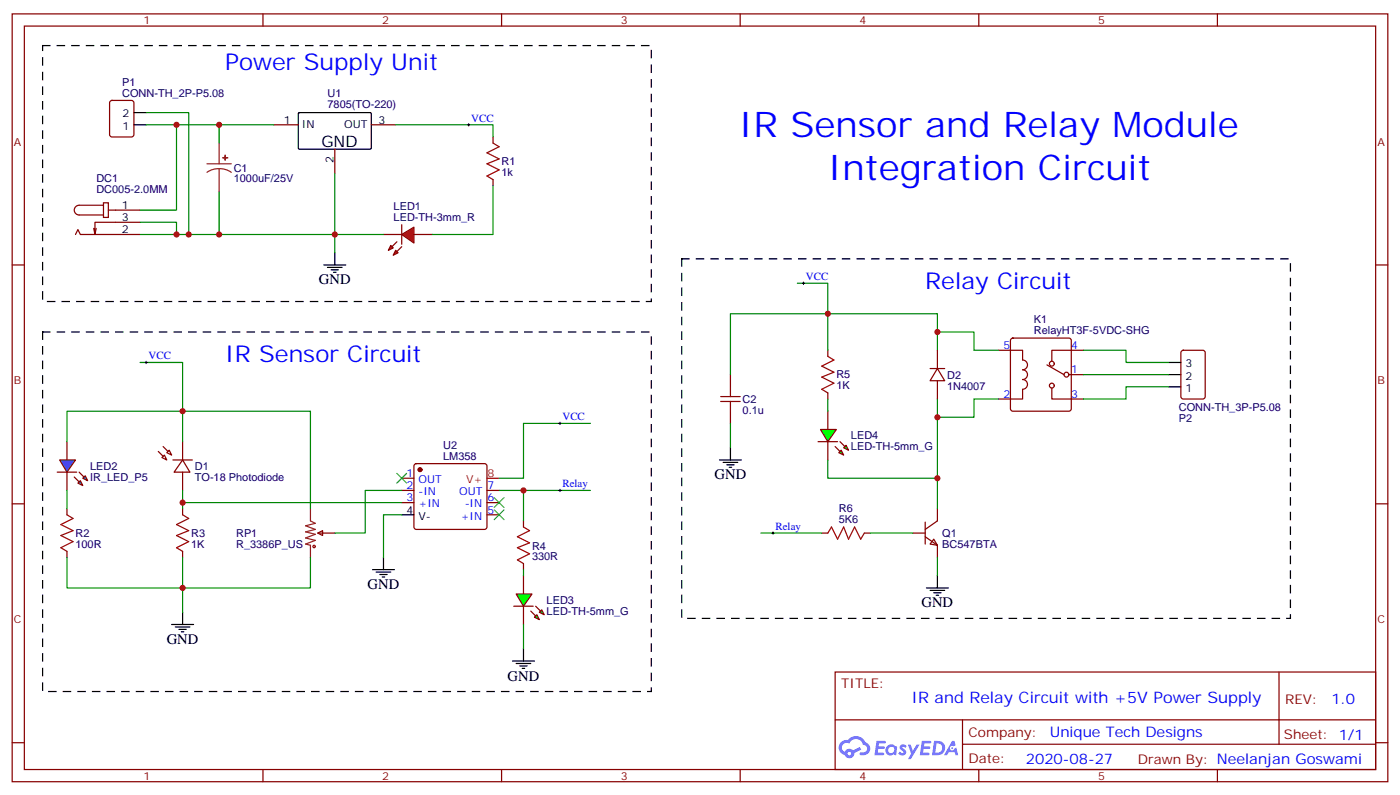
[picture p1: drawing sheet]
<svg xmlns="http://www.w3.org/2000/svg" width="406mm" height="230mm" viewBox="0 0 406 230" stroke-linecap="round" stroke-linejoin="round" font-family="sans-serif">
<g fill="none" stroke="#870000" stroke-width=".35">
<path d="M3.5 4h398.7v222.3h-398.7zM7.1 7.5h391.5v215.2h-391.5zM76.2 4v3.5M145.3 4v3.5M214.5 4v3.5M283.6 4v3.5M352.8 4v3.5M3.5 76.7h3.6M398.6 76.7h3.6M3.5 145.8h3.6M398.6 145.8h3.6M242 194.5h156.6v28.2h-156.6z"/>
<path d="M370.6 194.5v20.9M3.5 215h3.6M242 208.4h156.5M278.9 215.4h119.6M278.9 208.4v14.1M398.6 215h3.6M76.2 222.7v3.6M145.3 222.7v3.6M214.5 222.7v3.6M283.6 222.7v3.6M352.8 222.7v3.6"/>
</g>
<g fill="#5487ff">
<path d="M261 215.7a1.22 1.22 0 0 1 1.7 .3l-.4 .5a.47 .47 0 0 0-.3-.4 .47 .47 0 0 0-.5 .2l.1 .3a1.14 1.14 0 0 1 .8 1.7 1.14 1.14 0 0 1-1.9 0l-.2-.2 .5-.5 .7 .4a.29 .29 0 0 0 .3-.3 .29 .29 0 0 0-.2-.3 1.04 1.04 0 0 1-.6-1.7z"/>
<path d="M254 214.5h2.4l.3 .1-.2 .5-1.8 .1-.1 .8h1.5l.3 .4-.3 .4h-1.6l-.2 1.1h1.7l.2 .3-.2 .4h-2.6z"/>
<path d="M267.1 214.5h2.4l.3 .1-.1 .5-1.8 .1-.2 .8h1.6l.3 .4-.4 .4h-1.6l-.1 1.1h1.7l.2 .3-.2 .3-2.6 .1z"/>
<path d="M275.9 214.5h.7l.3 1.2-.6 .3a.69 .69 0 0 0-1 .3 .69 .69 0 0 0 .4 1 .69 .69 0 0 0 .9-.7l.5-.2 .6 2.2h-.8l-.2-.9h-1.8l-.5 .9h-.8z"/>
<path d="M263.1 215.5h.8l.6 1.9 1.1-1.9h.9l-2.6 4.2h-.8l.9-1.5z"/>
<path d="M270.7 214.5l-.6 4.1h1.3a2.11 2.11 0 0 0 2.5-2.1 2.11 2.11 0 0 0-2.5-2zM271.4 215.2a1.39 1.39 0 0 1 1.7 1.4 1.39 1.39 0 0 1-1.8 1.3h-.3z"/>
<path d="M257 216.1a1.54 1.54 0 0 0-.1 2.1 1.54 1.54 0 0 0 2.2 .2l.6 .2 .3-2.3-.2-.2-.4-.1a1.49 1.49 0 0 0-2.4 .1zM257.3 217.1a.94 .94 0 0 1 1.8 0 .94 .94 0 0 1-1.8 0z"/>
<path d="M243.7 214.8a2.18 2.18 0 0 0 1.1 3.7 1.44 1.44 0 0 0 1.6 1 1.44 1.44 0 0 0 1.2-1.5l2-1-.5-.8-1.9 1a1.47 1.47 0 0 0-2.4 .5 1.39 1.39 0 0 1-.7-2 1.39 1.39 0 0 1 2-.5 2.12 2.12 0 0 1 2.2-1.3 2.12 2.12 0 0 1 1.9 1.7 1.14 1.14 0 0 1 1.1 1.4 1.14 1.14 0 0 1-1.7 .8 .43 .43 0 0 0-.5 .3 .43 .43 0 0 0 .4 .5 1.98 1.98 0 0 0 2.5-1.2 1.98 1.98 0 0 0-1.2-2.5 3.1 3.1 0 0 0-5.3-.7l-.9 .1zM245.6 218.1a.55 .55 0 0 1 1.1 0 .55 .55 0 0 1-1.1 0z"/>
<circle cx="275.9" cy="216.6" r=".26"/>
</g>
<path d="M32 29.3l.5-.2h5.6l.7 .4v9.4l-.5 .7-5.8 .1-.7-.5-.1-9.4zM79.4 36.1h7M107.6 36.1h7.1M142.9 39.7v1.7M30 58.7h1.4v4.2h-1.4zM30 59.4h-7.1a1.41 1.41 0 0 0-1.4 1.4 1.41 1.41 0 0 0 1.4 1.4h7.1M97 43.2v7M142.9 52v1.8M21.9 67.9l.7-1.4 .7 1.4h17.3M27.9 66.1l-.4 1.8M31.4 60.8h9.2M40.6 64.3h-13.1v3.6l-.3-1.8" fill="none" stroke="#870000" stroke-width=".35"/>
<path d="M38.8 36.1h3.5M38.8 32.6h3.5M86.5 32.8l.3-.2h20.6l.2 .3-.1 10.1-.3 .2-20.6-.1-.2-.3z" fill="none" stroke="#000" stroke-width=".35"/>
<path d="M60 47.4h7M63.5 48.8l-1.9 .3-1.6 .8M63.5 48.8l1.9 .3 1.6 .8M63.5 41.4v6M63.5 48.8v6.7" fill="none" stroke="#8c2424" stroke-width=".35"/>
<g fill="#8c2424" stroke="#8c2424" stroke-width=".35">
<path d="M64.6 45.6l1.4 .1z"/>
<path d="M65.2 44.9l.1 1.5z"/>
</g>
<path d="M142.9 41.4l1.7 1.1-3.5 1.7 3.5 1.8-3.5 1.4 3.5 1.8-3.5 1.7 1.8 1.1" fill="none" stroke="#a10000" stroke-width=".35"/>
<g fill="#f00" stroke="#870000" stroke-width=".35">
<path d="M116.4 67.9l3.5-2.1v4.5z"/>
<path d="M116.4 65.1v5.6z"/>
</g>
<g fill="#870000" stroke="#870000" stroke-width=".35">
<path d="M116.4 71.4l-1.4 1.4z"/>
<path d="M115 70l-1.4 1.4z"/>
</g>
<g fill="#f00" stroke="#870000" stroke-width=".35">
<path d="M114.7 72.5l.7 .7-1.5 .7z"/>
<path d="M113.2 71l.7 .8-1.4 .7z"/>
</g>
<path d="M111.1 67.9h5.3M119.9 67.9h5.3M19.4 127.8v5.3M19.4 136.7v5.3M116.4 138.4h3.5M120.2 134.4l.4-.2h19.8l.5 .2 .2 .5v17.6l-.2 .5-.5 .2h-19.8l-.4-.2-.3-.5v-17.6zM116.4 142h3.5M116.4 145.5h3.5M141.1 142h3.5M141.1 145.5h3.5M141.1 149h3.5" fill="none" stroke="#870000" stroke-width=".35"/>
<circle cx="121.7" cy="136" r=".53" fill="#870000" stroke="#870000" stroke-width=".35"/>
<path d="M116.4 149h3.5" fill="none" stroke="#000" stroke-width=".35"/>
<path d="M141.1 138.4h3.5" fill="none" stroke="#f00" stroke-width=".35"/>
<g fill="#09f" stroke="#870000" stroke-width=".35">
<path d="M23.3 139.1l.7 1.4-1.4-.7z"/>
<path d="M24 138.4l.7-.7 .7 1.4z"/>
</g>
<g fill="#870000" stroke="#870000" stroke-width=".35">
<path d="M21.5 138.1l1.4 1.4z"/>
<path d="M22.9 136.7l1.4 1.4z"/>
</g>
<path d="M16.6 136.7h5.6z" fill="#f00" stroke="#870000" stroke-width=".35"/>
<path d="M17.3 133.1h4.6l-2.5 3.6z" fill="#09f" stroke="#870000" stroke-width=".35"/>
<path d="M19.4 149l1.8 1.1-3.6 1.7 3.6 1.8-3.6 1.4 3.6 1.8-3.6 1.7 1.8 1.1" fill="none" stroke="#a10000" stroke-width=".35"/>
<path d="M52.9 133.1l2.1 3.6h-4.6zM19.4 147.2v1.8M19.4 159.6v1.8" fill="none" stroke="#870000" stroke-width=".35"/>
<path d="M50.1 133.1h5.6z" fill="#f00" stroke="#870000" stroke-width=".35"/>
<g fill="#870000" stroke="#870000" stroke-width=".35">
<path d="M47.3 129.3l1.4 1.4z"/>
<path d="M45.9 130.7l1.4 1.4z"/>
</g>
<path d="M46.9 132.4l.7-.7 .7 1.4zM49 130.3l.7 1.4-1.4-.7zM52.9 127.8v5.3M52.9 136.7v5.3M52.9 147.2v1.8M52.9 159.6v1.8M92.1 154.3l1.4-.7v1.4zM92.1 154.3h4.9M151.7 150.8v1.7M151.7 163.1v1.8M151.7 166.7v5.2M151.7 175.5v5.3" fill="none" stroke="#870000" stroke-width=".35"/>
<g fill="none" stroke="#a10000" stroke-width=".35">
<path d="M52.9 149l1.8 1.1-3.5 1.7 3.5 1.8-3.5 1.4 3.5 1.8-3.5 1.7 1.7 1.1M151.7 152.5l1.8 1.1-3.6 1.8 3.6 1.7-3.6 1.4 3.6 1.8-3.6 1.8 1.8 1"/>
<circle cx="91" cy="158.2" r=".35"/>
</g>
<path d="M90 147.2v3.6l1.4 .7-2.9 .7 2.9 1-2.9 .8 2.9 .7-2.9 1 2.9 .7-2.9 1.1 1.5 .3v3.6" fill="none" stroke="#8c2424" stroke-width=".35"/>
<g fill="#0f0" stroke="#870000" stroke-width=".35">
<path d="M155.6 177.9l.7 1.5-1.4-.8z"/>
<path d="M156.3 177.2l.7-.7 .7 1.4z"/>
</g>
<g fill="#870000" stroke="#870000" stroke-width=".35">
<path d="M153.8 176.9l1.4 1.4z"/>
<path d="M155.2 175.5l1.4 1.4z"/>
</g>
<path d="M148.9 175.5h5.6z" fill="#f00" stroke="#870000" stroke-width=".35"/>
<path d="M149.6 171.9h4.6l-2.5 3.6z" fill="#0f0" stroke="#870000" stroke-width=".35"/>
<g fill="none" stroke="#870000" stroke-width=".35">
<path d="M293 98.1l.5-.2h16.2l.5 .2 .2 .5v19.7l-.2 .5-.5 .2h-16.2l-.5-.2-.2-.5v-19.7zM239.9 101.4v1.8M239.9 113.7v1.8M239.9 119v5.3M289.3 101.4h7v2.8a1.41 1.41 0 0 1 1.4 1.4 1.41 1.41 0 0 1-1.4 1.4 1.41 1.41 0 0 1 1.4 1.4 1.41 1.41 0 0 1-1.4 1.5 1.41 1.41 0 0 1 1.4 1.4 1.41 1.41 0 0 1-1.4 1.4v2.8h-7M303.4 105.6l4.9 2.8M304.8 112.3v3.2h9.2M309.7 108.4h4.3M314 101.4h-9.2v3.2M239.9 127.8v5.3"/>
<circle cx="304.8" cy="111.6" r=".71"/>
<circle cx="304.8" cy="105.3" r=".71"/>
<circle cx="309" cy="108.4" r=".71"/>
</g>
<path d="M239.9 103.2l1.8 1-3.6 1.8 3.6 1.7-3.6 1.4 3.6 1.8-3.6 1.8 1.8 1" fill="none" stroke="#a10000" stroke-width=".35"/>
<g fill="#0f0" stroke="#870000" stroke-width=".35">
<path d="M243.8 130.3l.7 1.4-1.4-.7z"/>
<path d="M244.5 129.6l.7-.7 .7 1.4z"/>
</g>
<g fill="#870000" stroke="#870000" stroke-width=".35">
<path d="M242 129.3l1.4 1.4z"/>
<path d="M243.4 127.8l1.4 1.5z"/>
</g>
<path d="M237.1 127.8h5.6z" fill="#f00" stroke="#870000" stroke-width=".35"/>
<path d="M237.8 124.3h4.6l-2.5 3.5z" fill="#0f0" stroke="#870000" stroke-width=".35"/>
<g fill="none" stroke="#870000" stroke-width=".35">
<path d="M211.7 108.4v3.6M211.7 119v3.6M269.5 106.7h4.3M271.6 106.7l2.2 3.5h-4.3zM271.6 101.4v5.3M271.6 110.2v5.3M342.4 101.6l.5-.2h5.6l.7 .4v13l-.4 .6-5.9 .1-.7-.5v-12.9zM238.1 154.3h1.8M250.5 154.3h1.7M264.6 154.3h3.5M268.1 155.4l3.5 2.4v3.6M268.1 151.1v6.4"/>
<path d="M270.6 156.1l1 1.7-2.1-.3zM271.6 147.2v3.6l-3.5 2.4"/>
</g>
<path d="M208.8 116.2h5.7M208.8 114.8h5.7M211.7 112v2.8M211.7 116.2v2.8M239.9 154.3l1-1.8 1.8 3.6 1.8-3.6 1.4 3.6 1.7-3.6 1.8 3.6 1.1-1.8" fill="none" stroke="#a10000" stroke-width=".35"/>
<g fill="none" stroke="#000" stroke-width=".35">
<path d="M93.8 76.7h6.4M94.9 77.4h4.2M96 78.1h2.1M96.7 78.8h.7M97 73.2v3.5M338.7 108.4h3.5M338.7 112h3.5M338.7 104.9h3.5M208.5 133.1h6.3M209.5 133.8h4.3M210.6 134.5h2.1M211.3 135.3h.7"/>
<path d="M211.7 129.6v3.5M52.9 177.2v3.6M107.9 164.9h6.4M109 165.6h4.2M110.1 166.3h2.1M110.8 167h.7M111.1 161.4v3.5M268.5 170.2h6.3M269.5 170.9h4.3M270.6 171.6h2.1M271.3 172.3h.7M271.6 166.7v3.5"/>
<path d="M49.7 180.8h6.4M50.8 181.5h4.2M51.9 182.2h2.1M52.6 182.9h.7M148.5 191.3h6.4M149.6 192.1h4.2M150.6 192.8h2.2M151.3 193.5h.7M151.7 187.8v3.5"/>
</g>
<g fill="none" stroke="#008700" stroke-width=".35">
<path d="M42.3 36.1h8.9v24.7h-10.6M42.3 32.6h12.4v35.3h-3.5M51.2 36.1h12.3v5.3M63.5 36.1h15.9M114.7 36.1h28.2v3.6M63.5 55.5v12.4h-8.8M97 50.2v17.7h-33.5M142.9 53.8v14.1h-17.7M40.6 64.3h10.6v3.6h-10.6M111.1 67.9h-14.1v5.3M231.1 82h8.8v8.8h-28.2v17.6M271.6 96.1v-5.3h-31.7v10.6"/>
<path d="M40.6 104.9h12.3v14.1h37.1v28.2M239.9 115.5v3.5M271.6 115.5v5.3h10.6v-5.3h7.1M271.6 101.4v-5.3h10.6v5.3h7.1M314 101.4h12.3v3.5h12.4M314 108.4h24.7M338.7 112h-12.4v3.5h-12.3M19.4 127.8v-8.8h33.5v8.8M171.1 122.6h-19.4v15.8h-7.1M211.7 122.6v7M271.6 120.8v17.6h-31.7v-5.3M271.6 138.4v8.8"/>
<path d="M19.4 142v5.2M52.9 142v5.2M52.9 145.5h63.5M116.4 142h-10.6v12.3h-8.8M116.4 149h-5.3v12.4M144.6 142h7.1v8.8M151.7 142h19.4M220.5 154.3h17.6M252.2 154.3h12.4M19.4 161.4v8.8h33.5v-8.8M90 161.4v8.8h-37.1v7M151.7 164.9v1.8"/>
<path d="M271.6 161.4v5.3M151.7 180.8v7"/>
</g>
<path d="M135.5 36.1h.7M135.8 35.8v.7M232.5 82h.7M232.8 81.6v.7M42 104.9h.7M42.3 104.6v.7M161.9 122.6h.7M162.3 122.2v.7M161.9 142h.7M162.3 141.6v.7M223.7 154.3h.7M224 154v.7" fill="none" stroke="#000" stroke-width=".29"/>
<path d="M12.3 13.2h176.4v74.1h-176.4zM197.6 74.9h176.3v104.1h-176.3zM12.3 96.1h176.4v104.1h-176.4z" fill="none" stroke="#000" stroke-width=".35" stroke-dasharray="2.1 2.1"/>
<path d="M115 137l2.8 2.8M117.8 137l-2.8 2.8M143.2 144.1l2.8 2.8M143.2 147.6l2.8 2.8M146 144.1l-2.8 2.8M146 147.6l-2.8 2.8" fill="none" stroke="#3c3" stroke-width=".35"/>
<g fill="#c00">
<circle cx="51.2" cy="67.9" r=".88"/>
<circle cx="51.2" cy="36.1" r=".88"/>
<circle cx="54.7" cy="67.9" r=".88"/>
<circle cx="63.5" cy="67.9" r=".88"/>
<circle cx="63.5" cy="36.1" r=".88"/>
<circle cx="97" cy="67.9" r=".88"/>
<circle cx="271.6" cy="96.1" r=".88"/>
<circle cx="271.6" cy="120.8" r=".88"/>
<circle cx="271.6" cy="138.4" r=".88"/>
<circle cx="239.9" cy="90.8" r=".88"/>
<circle cx="52.9" cy="170.2" r=".88"/>
<circle cx="52.9" cy="119" r=".88"/>
<circle cx="52.9" cy="145.5" r=".88"/>
<circle cx="151.7" cy="142" r=".88"/>
</g>
<g font-size="10.2" fill="#00f">
<text x="214.1" y="39.7">IR Sensor and Relay Module</text>
<text x="239.9" y="52">Integration Circuit</text>
</g>
<g font-size="6.7" fill="#00f">
<text x="65.3" y="20.2">Power Supply Unit</text>
<text x="268.1" y="83.7">Relay Circuit</text>
<text x="65.3" y="104.9">IR Sensor Circuit</text>
</g>
<text font-size="4.6" x="93.1" y="42.5">GND</text>
<text font-size="4.6" fill="#00f" x="264.1" y="203.5">IR and Relay Circuit with +5V Power Supply</text>
<g font-size="4.2">
<text x="92.4" y="82.3">GND</text>
<text x="207.1" y="138.8">GND</text>
<text x="106.5" y="170.5">GND</text>
<text x="267.1" y="175.8">GND</text>
<text x="48.3" y="186.4">GND</text>
<text x="147.1" y="197">GND</text>
</g>
<g font-size="4.2" fill="#00f">
<text x="385.8" y="203.8">1.0</text>
<text x="304.2" y="213.3">Unique Tech Designs</text>
<text x="297.3" y="221.1">2020-08-27</text>
</g>
<g font-size="3.9" fill="#800">
<text x="243.8" y="199.1">TITLE:</text>
<text x="372.4" y="203.8">REV:</text>
<text x="280.7" y="213.3">Company:</text>
<text x="372" y="213.9">Sheet: 1/1</text>
<text x="280.7" y="221">Date:</text>
<text x="329.7" y="221.1">Drawn By: Neelanjan Goswami</text>
</g>
<g font-size="3.2" fill="#800">
<text x="41.6" y="7">1</text>
<text x="110.8" y="7">2</text>
<text x="179.9" y="7">3</text>
<text x="249.1" y="7">4</text>
<text x="318.2" y="7">5</text>
<text x="4.1" y="42.1">A</text>
<text x="399.2" y="42.1">A</text>
<text x="4.1" y="111.3">B</text>
<text x="399.2" y="111.3">B</text>
<text x="4.1" y="180.4">C</text>
<text x="399.2" y="180.4">C</text>
<text x="41.6" y="225.7">1</text>
<text x="110.8" y="225.7">2</text>
<text x="179.9" y="225.7">3</text>
<text x="249.1" y="225.7">4</text>
<text x="318.2" y="225.7">5</text>
</g>
<g font-size="3.2" fill="#000080">
<text x="35.4" y="28">CONN-TH_2P-P5.08</text>
<text x="35.4" y="24.9">P1</text>
<text x="94.9" y="28.2">U1</text>
<text x="94.9" y="31.4">7805(TO-220)</text>
<text x="145.3" y="47.9">R1</text>
<text x="27.9" y="52.6">DC1</text>
<text x="67.7" y="52.8">1000uF/25V</text>
<text x="67.7" y="49.6">C1</text>
<text x="145.3" y="51">1k</text>
<text x="27.9" y="55.9">DC005-2.0MM</text>
<text x="114.1" y="64">LED-TH-3mm_R</text>
<text x="114.1" y="60.8">LED1</text>
<text x="299.6" y="93.5">K1</text>
<text x="299.6" y="96.7">RelayHT3F-5VDC-SHG</text>
<text x="242.4" y="112.7">1K</text>
<text x="242.4" y="109.6">R5</text>
<text x="274.5" y="112.8">1N4007</text>
<text x="274.5" y="109.6">D2</text>
<text x="215.2" y="119.8">0.1u</text>
<text x="215.2" y="116.6">C2</text>
<text x="341.6" y="119">CONN-TH_3P-P5.08</text>
<text x="341.6" y="122.2">P2</text>
<text x="128.4" y="130">U2</text>
<text x="246.6" y="130.4">LED-TH-5mm_G</text>
<text x="246.6" y="127.2">LED4</text>
<text x="26.1" y="136.2">LED2</text>
<text x="56.4" y="136">D1</text>
<text x="128.4" y="133.1">LM358</text>
<text x="26.1" y="139.3">IR_LED_P5</text>
<text x="56.4" y="139.2">TO-18 Photodiode</text>
<text x="243.1" y="148.3">R6</text>
<text x="21.9" y="155.6">R2</text>
<text x="55.4" y="155.6">R3</text>
<text x="68.4" y="155.4">RP1</text>
<text x="243.1" y="151.5">5K6</text>
<text x="273" y="155.4">Q1</text>
<text x="21.9" y="158.7">100R</text>
<text x="55.4" y="158.7">1K</text>
<text x="68.4" y="158.6">R_3386P_US</text>
<text x="154.2" y="159.1">R4</text>
<text x="273" y="158.6">BC547BTA</text>
<text x="154.2" y="162.2">330R</text>
<text x="158.4" y="178">LED-TH-5mm_G</text>
<text x="158.4" y="174.8">LED3</text>
</g>
<g font-size="3.2">
<text x="35.5" y="34">2</text>
<text x="82.3" y="35.8">1</text>
<text x="109.7" y="35.8">3</text>
<text x="35.5" y="37.5">1</text>
<text x="87.5" y="37.2">IN</text>
<text x="99.8" y="37.2">OUT</text>
<text x="96.7" y="47.3" transform="rotate(-90 96.7 47.3)">2</text>
<text x="35.3" y="64">3</text>
<text x="35.3" y="60.5">1</text>
<text x="35.3" y="67.5">2</text>
<text x="343.5" y="106.3">3</text>
<text x="343.5" y="109.9">2</text>
<text x="343.5" y="113.4">1</text>
<text x="117.8" y="148.7">4</text>
<text x="121.2" y="150.4">V-</text>
</g>
<g font-size="3.2" fill="#00f">
<text x="136.5" y="35.2">VCC</text>
<text x="233.5" y="81.1">VCC</text>
<text x="290.8" y="101">5</text>
<text x="310.4" y="101">4</text>
<text x="43" y="104">VCC</text>
<text x="310.4" y="108.1">1</text>
<text x="290.8" y="115.1">2</text>
<text x="310.4" y="115.1">3</text>
<text x="163" y="121.7">VCC</text>
<text x="117.8" y="138.1">1</text>
<text x="117.8" y="141.6">2</text>
<text x="121.2" y="139.8">OUT</text>
<text x="121.2" y="143.4">-IN</text>
<text x="133" y="143.4">OUT</text>
<text x="141.3" y="141.6">7</text>
<text x="163" y="141.1">Relay</text>
<text x="117.8" y="145.1">3</text>
<text x="121.2" y="146.9">+IN</text>
<text x="134.7" y="146.9">-IN</text>
<text x="141.3" y="148.7">5</text>
<text x="141.3" y="145.1">6</text>
<text x="133.5" y="150.4">+IN</text>
<text x="224.7" y="153.4">Relay</text>
</g>
<g font-size="3.2" fill="#f00">
<text x="135" y="139.8">V+</text>
<text x="141.3" y="138.1">8</text>
</g>
</svg>
